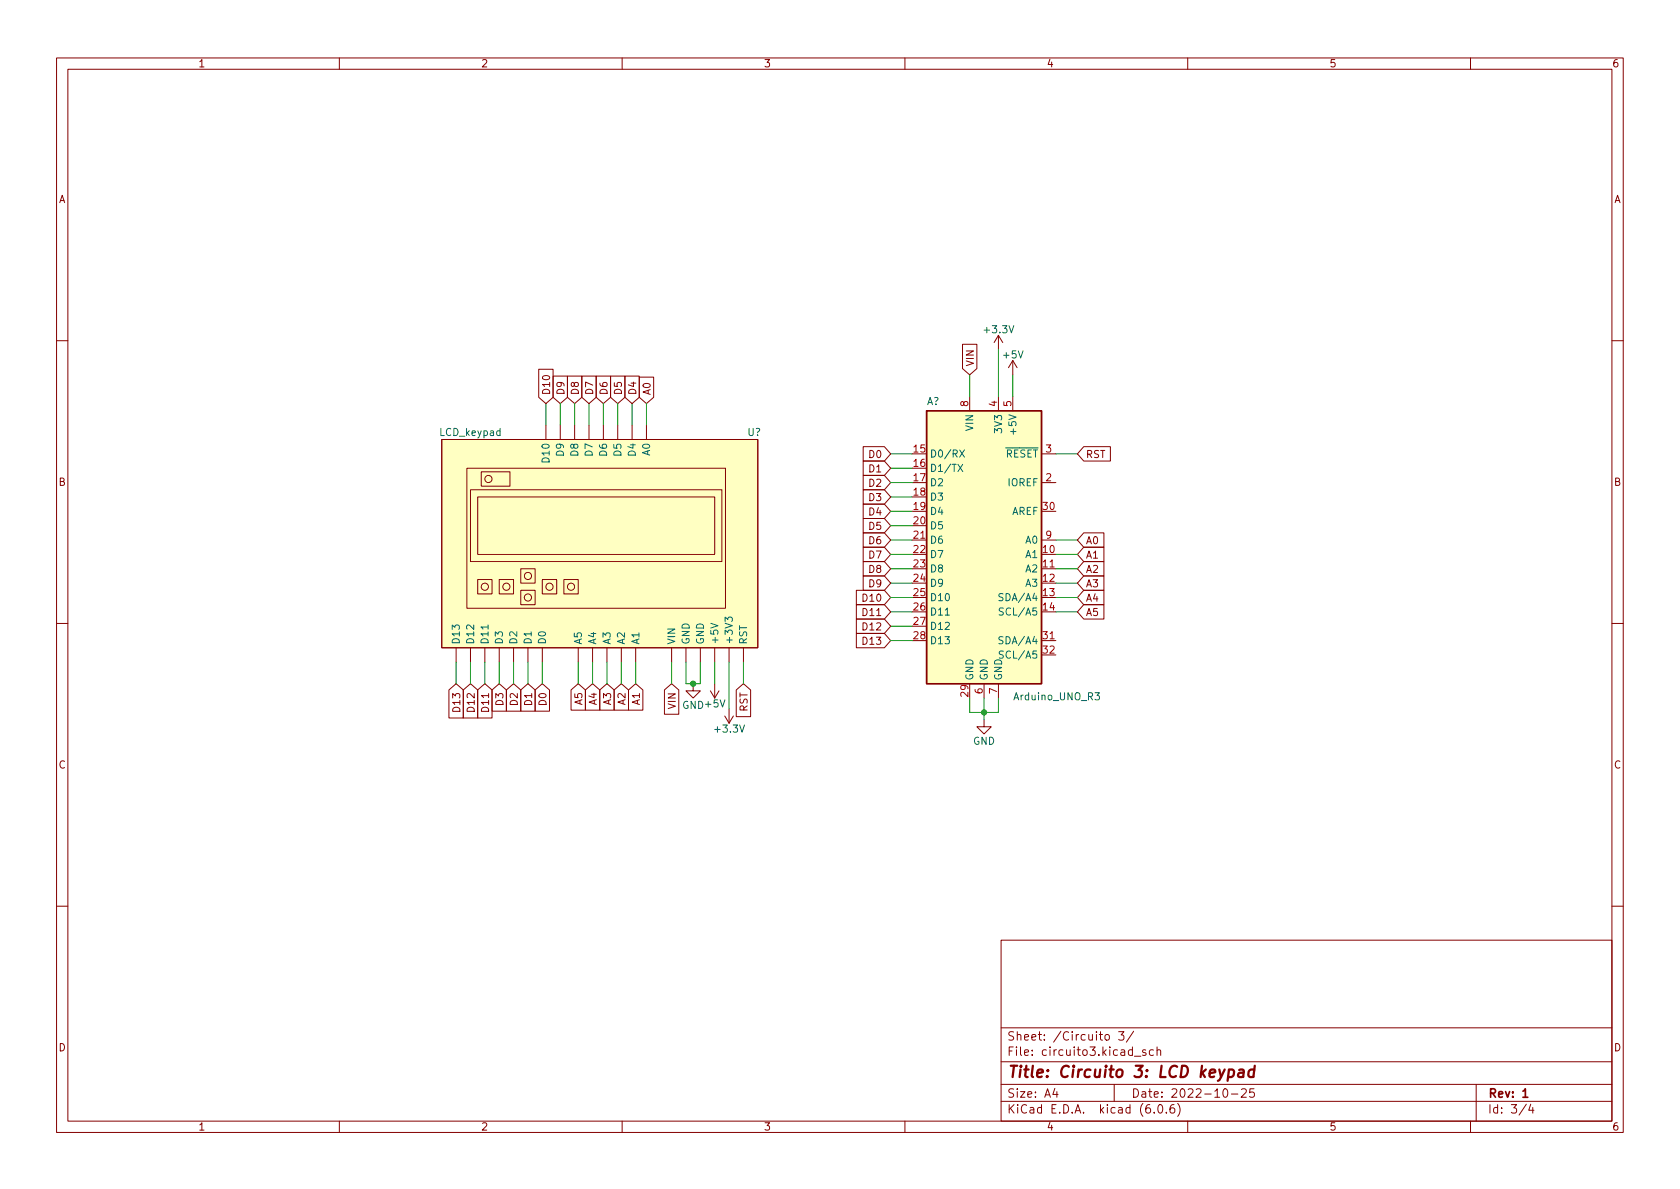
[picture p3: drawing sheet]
<svg xmlns="http://www.w3.org/2000/svg" width="297mm" height="210mm" viewBox="0 0 297 210" stroke-linecap="round" stroke-linejoin="round" font-family="sans-serif">
<g fill="none" stroke="#840000" stroke-width=".18">
<path d="M10 10.2h277v190.1h-277zM12 12.2h273v186.1h-273zM60 10.2v2M110 10.2v2M160 10.2v2M210 10.2v2M260 10.2v2M176.5 59.3v2.5M176.5 59.3l-.7 1.3M176.5 59.3l.8 1.3M10 60.2h2M78.1 77.7h55.9v36.8h-55.9z"/>
<path d="M95.2 65.3h2.6v5l-1.3 1.1-1.3-1.1zM96.5 75.2v2.5M97.8 66.5h2.5v3.8l-1.2 1.1-1.3-1.1zM99.1 75.2v2.5M100.3 66.5h2.6v3.8l-1.3 1.1-1.3-1.1zM101.6 75.2v2.5M102.9 66.5h2.5v3.8l-1.3 1.1-1.2-1.1zM104.1 75.2v2.5M105.4 66.5h2.6v3.8l-1.3 1.1-1.3-1.1zM106.7 75.2v2.5M107.9 66.5h2.6v3.8l-1.3 1.1-1.3-1.1zM109.2 75.2v2.5"/>
<path d="M110.5 66.5h2.5v3.8l-1.2 1.1-1.3-1.1zM111.8 75.2v2.5M113 66.7h2.6v3.6l-1.3 1.1-1.3-1.1zM114.3 75.2v2.5M152.6 79h3.8l1.1 1.3-1.1 1.2h-3.8zM170.2 60.9h2.5v4.3l-1.3 1.1-1.2-1.1zM171.4 70.1v2.5M176.5 70.1v2.5M179.1 63.7v2.6M179.1 70.1v2.5M179.1 63.7l-.8 1.3M179.1 63.7l.7 1.3"/>
<path d="M191.6 79h4.7v2.5h-4.7l-1.1-1.2zM285 60.2h2M82.5 82.8h45.8v24.8h-45.8zM83.2 86.6h44.4v12.7h-44.4zM84.5 87.9h41.9v10.1h-41.9zM85.1 83.4h5.1v2.6h-5.1zM152.6 94.2h3.8l1.1 1.3-1.1 1.3h-3.8zM152.6 91.7h3.8l1.1 1.3-1.1 1.2h-3.8zM152.6 96.8h3.8l1.1 1.2-1.1 1.3h-3.8zM152.6 99.3h3.8l1.1 1.3-1.1 1.2h-3.8zM152.6 86.6h3.8l1.1 1.3-1.1 1.2h-3.8zM152.6 89.1h3.8l1.1 1.3-1.1 1.3h-3.8z"/>
<path d="M152.6 84.1h3.8l1.1 1.2-1.1 1.3h-3.8zM152.6 81.5h3.8l1.1 1.3-1.1 1.3h-3.8zM161.3 95.5h2.5M184.1 85.3h2.6M184.1 95.5h2.6M184.1 80.3h2.6M191.6 99.3h3.6v2.5h-3.6l-1.1-1.2zM191.6 94.2h3.6v2.6h-3.6l-1.1-1.3zM191.6 96.8h3.6v2.5h-3.6l-1.1-1.3zM10 110.2h2M80.6 114.5v2.6M83.2 114.5v2.6"/>
<path d="M84.5 102.5h2.5v2.5h-2.5zM85.7 114.5v2.6M88.3 102.5h2.5v2.5h-2.5zM88.3 114.5v2.6M90.8 114.5v2.6M92.1 104.4h2.5v2.5h-2.5zM92.1 100.6h2.5v2.5h-2.5zM93.3 114.5v2.6M95.9 102.5h2.5v2.5h-2.5zM95.9 114.5v2.6M99.7 102.5h2.5v2.5h-2.5zM102.2 114.5v2.6"/>
<path d="M104.8 114.5v2.6M107.3 114.5v2.6M109.9 114.5v2.6M112.4 114.5v2.6M118.7 114.5v2.6M121.3 114.5v2.6M123.8 114.5v2.6M126.4 114.5v2.6M128.9 114.5v2.6M131.4 114.5v2.6M151.4 104.4h5l1.1 1.3-1.1 1.2h-5zM151.4 106.9h5l1.1 1.3-1.1 1.3h-5z"/>
<path d="M151.4 109.5h5l1.1 1.2-1.1 1.3h-5zM151.4 112h5l1.1 1.3-1.1 1.2h-5zM152.6 101.8h3.8l1.1 1.3-1.1 1.3h-3.8zM184.1 100.6h2.6M184.1 113.3h2.6M191.6 101.8h3.6v2.6h-3.6l-1.1-1.3zM191.6 104.4h3.6v2.5h-3.6l-1.1-1.2zM191.6 106.9h3.6v2.6h-3.6l-1.1-1.3zM285 110.2h2M79.4 122l1.2-1.1 1.3 1.1v5h-2.5zM81.9 122l1.3-1.1 1.3 1.1v5h-2.6zM84.5 122l1.2-1.1 1.3 1.1v5h-2.5z"/>
<path d="M87 122l1.3-1.1 1.2 1.1v3.8h-2.5zM89.5 122l1.3-1.1 1.3 1.1v3.8h-2.6zM92.1 122l1.2-1.1 1.3 1.1v3.8h-2.5zM94.6 122l1.3-1.1 1.3 1.1v3.8h-2.6zM101 122l1.2-1.1 1.3 1.1v3.6h-2.5zM103.5 122l1.3-1.1 1.2 1.1v3.6h-2.5zM106 122l1.3-1.1 1.3 1.1v3.6h-2.6zM108.6 122l1.3-1.1 1.2 1.1v3.6h-2.5zM111.1 122l1.3-1.1 1.3 1.1v3.6h-2.6zM117.5 122l1.2-1.1 1.3 1.1v4.3h-2.5zM122.6 120.9v1.3h1.2l-1.2 1.2-1.3-1.2h1.3M125.6 122.2l.8 1.2"/>
<path d="M126.4 120.9v2.5M127.1 122.2l-.7 1.2M128.1 126.6l.8 1.3M128.9 125.3v2.6M129.7 126.6l-.8 1.3M130.2 122l1.2-1.1 1.3 1.1v4.7h-2.5zM174 127.2v1.3h1.3l-1.3 1.3-1.3-1.3h1.3M174 120.9v2.5M176.5 120.9v2.5M10 160.2h2M177 166.3h108v32h-108zM285 160.2h2"/>
<path d="M60 198.3v2M110 198.3v2M160 198.3v2M177 194.8h108M177 191.8h108M177 187.8h108M177 181.8h108M186.5 192.5l-.4 1h1M186.9 193v1M195.4 183.1l.2-.2 .5 .2v.5l-.1 .3h-.4l-.2-.1zM197 191.8v3M197.8 182.4h.9l-.5 .6 .4 .1v.7l-.2 .1h-.4l-.2-.1"/>
<path d="M200.4 182.4l-1.3 1.9M200.6 186.8h1.1M202.6 185.7l-.4-.1-.2 .2 .1 .3 .5 .1v.4h-.6M203.9 185.7l-.4-.1-.3 .3v.4l.2 .3h.5M204.1 196.7v.1M204.6 185.8l.2-.2 .3 .1 .1 .9M204.6 185.1v1.5M204.9 195.4l.2-.1a.81 .81 0 0 1 .6 .7 .81 .81 0 0 1-.3 .8h-.2a.81 .81 0 0 1-.6-.6 .81 .81 0 0 1 .3-.8zM206.2 196.7v.1M207.6 195.3a.59 .59 0 0 0-.7 .7v.5l.1 .3h.4l.2-.1 .1-.5-.1-.2-.5-.1-.2 .3M208.2 195.1a1.72 1.72 0 0 1 0 2.3M210 198.3v2"/>
<path d="M216.4 192.6l.2-.1a.81 .81 0 0 1 .6 .7 .81 .81 0 0 1-.3 .8h-.2a.81 .81 0 0 1-.6-.6 .81 .81 0 0 1 .3-.8zM217.7 193.5h1.2M219.5 192.7l.6-.2 .2 .2 .1 .3-1 1h1M221.7 192.5h-.7l-.1 .7 .2-.1 .5 .1 .2 .2-.1 .5-.2 .1-.6-.1M260 198.3v2M261 191.8v6.5M269.9 195.3l-1.3 1.9M270.6 195.3l-.3 1h.9M271 195.8v1"/>
<circle cx="86.4" cy="84.7" r=".63"/>
<circle cx="85.7" cy="103.8" r=".63"/>
<circle cx="89.5" cy="103.8" r=".63"/>
<circle cx="93.3" cy="101.8" r=".63"/>
<circle cx="93.3" cy="105.7" r=".63"/>
<circle cx="97.2" cy="103.8" r=".63"/>
<circle cx="101" cy="103.8" r=".63"/>
</g>
<path d="M269.3 193l.4-.5v1.5M269.3 194h.8" fill="none" stroke="#840000" stroke-width=".3"/>
<path d="M217.3 189.2l.2-.1 .5 .1 .2 .3-.1 .6a.66 .66 0 0 1-1 .3M219.1 189.2l.2-.1 .6 .1-.1 1.3M219.9 189.6l-.7 .1a.4 .4 0 0 0-.3 .3 .4 .4 0 0 0 .2 .5l.7-.1M221.8 189.2a.66 .66 0 0 0-1 .3l-.1 .6 .2 .3 .1 .1 .6-.1M221.9 188.5l-.3 2" fill="none" stroke="#840000" stroke-width=".4"/>
<g fill="#ffffc2" stroke="#ffffc2" stroke-width=".18">
<path d="M163.8 72.6h20.3v48.3h-20.3z"/>
<path d="M78.1 77.7h55.9v36.8h-55.9z"/>
</g>
<path d="M163.8 72.6h20.3v48.3h-20.3z" fill="none" stroke="#840000" stroke-width=".25"/>
<g fill="none" stroke="#006464" stroke-width=".18">
<path d="M169.7 79.6l.8 1.2M170.5 79.6l-.8 1.2M169.4 82.1l.8 1.3M170.2 82.1l-.8 1.3M86.3 110.5v.7M125.7 110.2l1.2 .4-1.2 .5M128.2 109.9v-.8l.5 .4 .1-.3h.6l.1 .2-.1 .5M167.1 108.8h.8M177.3 105h-.4l-.2 .1v.3l.5 .3 .1 .3-.2 .2h-.5M177.3 112.6h-.4l-.2 .1v.4l.5 .2 .1 .3-.2 .3-.5-.1M177.4 107.6l-.5-.1-.2 .1v.4l.6 .2 .1 .3-.2 .3-.5-.1M177.4 115.2l-.5-.1-.2 .1v.4l.6 .2 .1 .4-.2 .2-.5-.1"/>
<path d="M193.6 122.5h.8l-.4 .5 .3 .1v.5l-.2 .2-.5-.2"/>
</g>
<g fill="none" stroke="#009600" stroke-width=".18">
<path d="M96.5 71.4v3.8M99.1 71.4v3.8M101.6 71.4v3.8M104.1 71.4v3.8M106.7 71.4v3.8M109.2 71.4v3.8M111.8 71.4v3.8M114.3 71.4v3.8M171.4 66.3v3.8M176.5 61.8v8.3M179.1 66.3v3.8M157.5 80.3h3.8"/>
<path d="M157.5 93h3.8M157.5 98h3.8M157.5 95.5h3.8M157.5 82.8h3.8M157.5 90.4h3.8M157.5 85.3h3.8M157.5 87.9h3.8M186.7 80.3h3.8M186.7 98h3.8M186.7 95.5h3.8M80.6 117.1v3.8M83.2 117.1v3.8"/>
<path d="M85.7 117.1v3.8M88.3 117.1v3.8M90.8 117.1v3.8M93.3 117.1v3.8M95.9 117.1v3.8M102.2 117.1v3.8M104.8 117.1v3.8M107.3 117.1v3.8M109.9 117.1v3.8M112.4 117.1v3.8M118.7 117.1v3.8M121.3 117.1v3.8h2.5v-3.8"/>
<path d="M126.4 117.1v3.8M128.9 117.1v8.2M131.4 117.1v3.8M157.5 105.7h3.8M157.5 108.2h3.8M157.5 103.1h3.8M157.5 110.7h3.8M157.5 113.3h3.8M157.5 100.6h3.8M186.7 105.7h3.8M186.7 108.2h3.8M186.7 103.1h3.8"/>
<path d="M186.7 100.6h3.8M171.4 123.4v2.6h5.1v-2.6M174 123.4v3.8"/>
</g>
<g fill="#009600" stroke="#009600" stroke-width=".18">
<circle cx="174" cy="126" r=".46"/>
<circle cx="122.6" cy="120.9" r=".46"/>
</g>
<text font-size="2.8" fill="#840000" x="178" y="190.6">Title: Circuito 3: LCD keypad</text>
<g font-size="2.1" fill="#840000">
<text x="178" y="184">Sheet: /Circuito 3/</text>
<text x="178" y="186.7">File: circuito3.kicad_sch</text>
<text x="178" y="196.9">KiCad E.D.A. kicad (6.0.6)</text>
<text x="178" y="194.1">Size: A4</text>
<text x="200" y="194.1">Date: 2022-10-25</text>
<text x="263" y="194.1">Rev: 1</text>
<text x="263" y="196.9">Id: 3/4</text>
</g>
<g font-size="1.8" fill="#840000">
<text x="35" y="11.9">1</text>
<text x="85" y="11.9">2</text>
<text x="135" y="11.9">3</text>
<text x="185" y="11.9">4</text>
<text x="235" y="11.9">5</text>
<text x="285" y="11.9">6</text>
<text x="10.3" y="35.9">A</text>
<text x="285.3" y="35.9">A</text>
<text x="172.2" y="64.9" transform="rotate(-90 172.2 64.9)">VIN</text>
<text x="97.2" y="69.9" transform="rotate(-90 97.2 69.9)">D10</text>
<text x="99.8" y="69.9" transform="rotate(-90 99.8 69.9)">D9</text>
<text x="102.3" y="69.9" transform="rotate(-90 102.3 69.9)">D8</text>
<text x="104.9" y="69.9" transform="rotate(-90 104.9 69.9)">D7</text>
<text x="107.4" y="69.9" transform="rotate(-90 107.4 69.9)">D6</text>
<text x="109.9" y="69.9" transform="rotate(-90 109.9 69.9)">D5</text>
<text x="112.5" y="69.9" transform="rotate(-90 112.5 69.9)">D4</text>
<text x="115" y="69.9" transform="rotate(-90 115 69.9)">A0</text>
<text x="153.8" y="81">D0</text>
<text x="153.8" y="83.5">D1</text>
<text x="191.9" y="81">RST</text>
<text x="10.3" y="85.9">B</text>
<text x="153.8" y="88.6">D3</text>
<text x="153.8" y="86.1">D2</text>
<text x="285.3" y="85.9">B</text>
<text x="153.8" y="93.7">D5</text>
<text x="153.8" y="91.1">D4</text>
<text x="153.8" y="96.2">D6</text>
<text x="153.8" y="98.8">D7</text>
<text x="153.8" y="101.3">D8</text>
<text x="191.9" y="101.3">A2</text>
<text x="191.9" y="96.2">A0</text>
<text x="191.9" y="98.8">A1</text>
<text x="152.8" y="106.4">D10</text>
<text x="153.8" y="103.8">D9</text>
<text x="191.9" y="103.8">A3</text>
<text x="191.9" y="106.4">A4</text>
<text x="152.8" y="108.9">D11</text>
<text x="152.8" y="111.5">D12</text>
<text x="191.9" y="108.9">A5</text>
<text x="152.8" y="114">D13</text>
<text x="81.4" y="125.6" transform="rotate(-90 81.4 125.6)">D13</text>
<text x="83.9" y="125.6" transform="rotate(-90 83.9 125.6)">D12</text>
<text x="86.5" y="125.6" transform="rotate(-90 86.5 125.6)">D11</text>
<text x="89" y="124.6" transform="rotate(-90 89 124.6)">D3</text>
<text x="91.5" y="124.6" transform="rotate(-90 91.5 124.6)">D2</text>
<text x="94.1" y="124.6" transform="rotate(-90 94.1 124.6)">D1</text>
<text x="96.6" y="124.6" transform="rotate(-90 96.6 124.6)">D0</text>
<text x="103" y="124.6" transform="rotate(-90 103 124.6)">A5</text>
<text x="105.5" y="124.6" transform="rotate(-90 105.5 124.6)">A4</text>
<text x="108" y="124.6" transform="rotate(-90 108 124.6)">A3</text>
<text x="110.6" y="124.6" transform="rotate(-90 110.6 124.6)">A2</text>
<text x="113.1" y="124.6" transform="rotate(-90 113.1 124.6)">A1</text>
<text x="119.5" y="125.3" transform="rotate(-90 119.5 125.3)">VIN</text>
<text x="132.2" y="125.9" transform="rotate(-90 132.2 125.9)">RST</text>
<text x="10.3" y="135.9">C</text>
<text x="285.3" y="135.9">C</text>
<text x="10.3" y="185.9">D</text>
<text x="285.3" y="185.9">D</text>
<text x="35" y="199.9">1</text>
<text x="85" y="199.9">2</text>
<text x="135" y="199.9">3</text>
<text x="185" y="199.9">4</text>
<text x="235" y="199.9">5</text>
<text x="285" y="199.9">6</text>
</g>
<g font-size="1.8" fill="#006464">
<text x="174.2" y="58.9">+3.3V</text>
<text x="177.5" y="63.4">+5V</text>
<text x="163.8" y="71.6">A?</text>
<text x="77.8" y="77.1">LCD_keypad</text>
<text x="132.2" y="77.1">U?</text>
<text x="172.1" y="76.1" transform="rotate(-90 172.1 76.1)">VIN</text>
<text x="177.2" y="76.3" transform="rotate(-90 177.2 76.3)">3V3</text>
<text x="179.7" y="76.3" transform="rotate(-90 179.7 76.3)">+5V</text>
<text x="97.2" y="81.5" transform="rotate(-90 97.2 81.5)">D10</text>
<text x="99.7" y="80.5" transform="rotate(-90 99.7 80.5)">D9</text>
<text x="102.2" y="80.5" transform="rotate(-90 102.2 80.5)">D8</text>
<text x="104.8" y="80.5" transform="rotate(-90 104.8 80.5)">D7</text>
<text x="107.3" y="80.5" transform="rotate(-90 107.3 80.5)">D6</text>
<text x="109.9" y="80.5" transform="rotate(-90 109.9 80.5)">D5</text>
<text x="112.4" y="80.5" transform="rotate(-90 112.4 80.5)">D4</text>
<text x="114.9" y="80.5" transform="rotate(-90 114.9 80.5)">A0</text>
<text x="164.3" y="80.9">D0/RX</text>
<text x="164.3" y="83.4">D1/TX</text>
<text x="176.4" y="80.9">~{RESET}</text>
<text x="164.3" y="86">D2</text>
<text x="164.3" y="88.5">D3</text>
<text x="178.2" y="86">IOREF</text>
<text x="164.3" y="91.1">D4</text>
<text x="164.3" y="93.6">D5</text>
<text x="178.8" y="91.1">AREF</text>
<text x="164.3" y="96.1">D6</text>
<text x="164.3" y="98.7">D7</text>
<text x="164.3" y="101.2">D8</text>
<text x="181.4" y="98.7">A1</text>
<text x="181.4" y="101.2">A2</text>
<text x="181.4" y="96.1">A0</text>
<text x="164.3" y="103.8">D9</text>
<text x="164.3" y="106.3">D10</text>
<text x="177.2" y="106.3">SDA/A4</text>
<text x="181.4" y="103.8">A3</text>
<text x="164.3" y="108.8">D11</text>
<text x="164.3" y="111.4">D12</text>
<text x="164.3" y="113.9">D13</text>
<text x="177.2" y="113.9">SDA/A4</text>
<text x="177.4" y="108.8">SCL/A5</text>
<text x="81.3" y="114" transform="rotate(-90 81.3 114)">D13</text>
<text x="83.8" y="114" transform="rotate(-90 83.8 114)">D12</text>
<text x="86.4" y="114" transform="rotate(-90 86.4 114)">D11</text>
<text x="88.9" y="114" transform="rotate(-90 88.9 114)">D3</text>
<text x="91.4" y="114" transform="rotate(-90 91.4 114)">D2</text>
<text x="94" y="114" transform="rotate(-90 94 114)">D1</text>
<text x="96.5" y="114" transform="rotate(-90 96.5 114)">D0</text>
<text x="102.9" y="114" transform="rotate(-90 102.9 114)">A5</text>
<text x="105.4" y="114" transform="rotate(-90 105.4 114)">A4</text>
<text x="107.9" y="114" transform="rotate(-90 107.9 114)">A3</text>
<text x="110.5" y="114" transform="rotate(-90 110.5 114)">A2</text>
<text x="113" y="114" transform="rotate(-90 113 114)">A1</text>
<text x="119.4" y="114" transform="rotate(-90 119.4 114)">VIN</text>
<text x="121.9" y="114" transform="rotate(-90 121.9 114)">GND</text>
<text x="124.5" y="114" transform="rotate(-90 124.5 114)">GND</text>
<text x="127" y="114" transform="rotate(-90 127 114)">+5V</text>
<text x="129.5" y="114" transform="rotate(-90 129.5 114)">+3V3</text>
<text x="132.1" y="114" transform="rotate(-90 132.1 114)">RST</text>
<text x="177.4" y="116.5">SCL/A5</text>
<text x="120.6" y="125.3">GND+5V</text>
<text x="172.1" y="120.4" transform="rotate(-90 172.1 120.4)">GND</text>
<text x="174.6" y="120.4" transform="rotate(-90 174.6 120.4)">GND</text>
<text x="177.2" y="120.4" transform="rotate(-90 177.2 120.4)">GND</text>
<text x="179.4" y="123.8">Arduino_UNO_R3</text>
<text x="126.6" y="129.5">+3.3V</text>
<text x="172" y="131.7">GND</text>
</g>
<g font-size="1.8" fill="#a90000">
<text x="171.2" y="71.9" transform="rotate(-90 171.2 71.9)">8</text>
<text x="176.3" y="71.9" transform="rotate(-90 176.3 71.9)">4</text>
<text x="178.8" y="71.9" transform="rotate(-90 178.8 71.9)">5</text>
<text x="161.6" y="80">15</text>
<text x="161.6" y="82.5">16</text>
<text x="184.9" y="80">3</text>
<text x="161.6" y="85.1">17</text>
<text x="161.6" y="87.6">18</text>
<text x="184.9" y="85.1">2</text>
<text x="161.6" y="90.2">19</text>
<text x="161.6" y="92.7">20</text>
<text x="161.6" y="95.2">21</text>
<text x="184.4" y="90.2">30</text>
<text x="184.9" y="95.2">9</text>
<text x="161.6" y="97.8">22</text>
<text x="161.6" y="100.3">23</text>
<text x="184.4" y="97.8">10</text>
<text x="184.4" y="100.3">11</text>
<text x="161.6" y="102.9">24</text>
<text x="161.6" y="105.4">25</text>
<text x="161.6" y="107.9">26</text>
<text x="184.4" y="102.9">12</text>
<text x="184.4" y="105.4">13</text>
<text x="184.4" y="107.9">14</text>
<text x="161.6" y="110.5">27</text>
<text x="161.6" y="113">28</text>
<text x="184.4" y="113">31</text>
<text x="184.4" y="115.6">32</text>
<text x="171.2" y="123.2" transform="rotate(-90 171.2 123.2)">29</text>
<text x="173.7" y="122.7" transform="rotate(-90 173.7 122.7)">6</text>
<text x="176.3" y="122.7" transform="rotate(-90 176.3 122.7)">7</text>
</g>
</svg>
